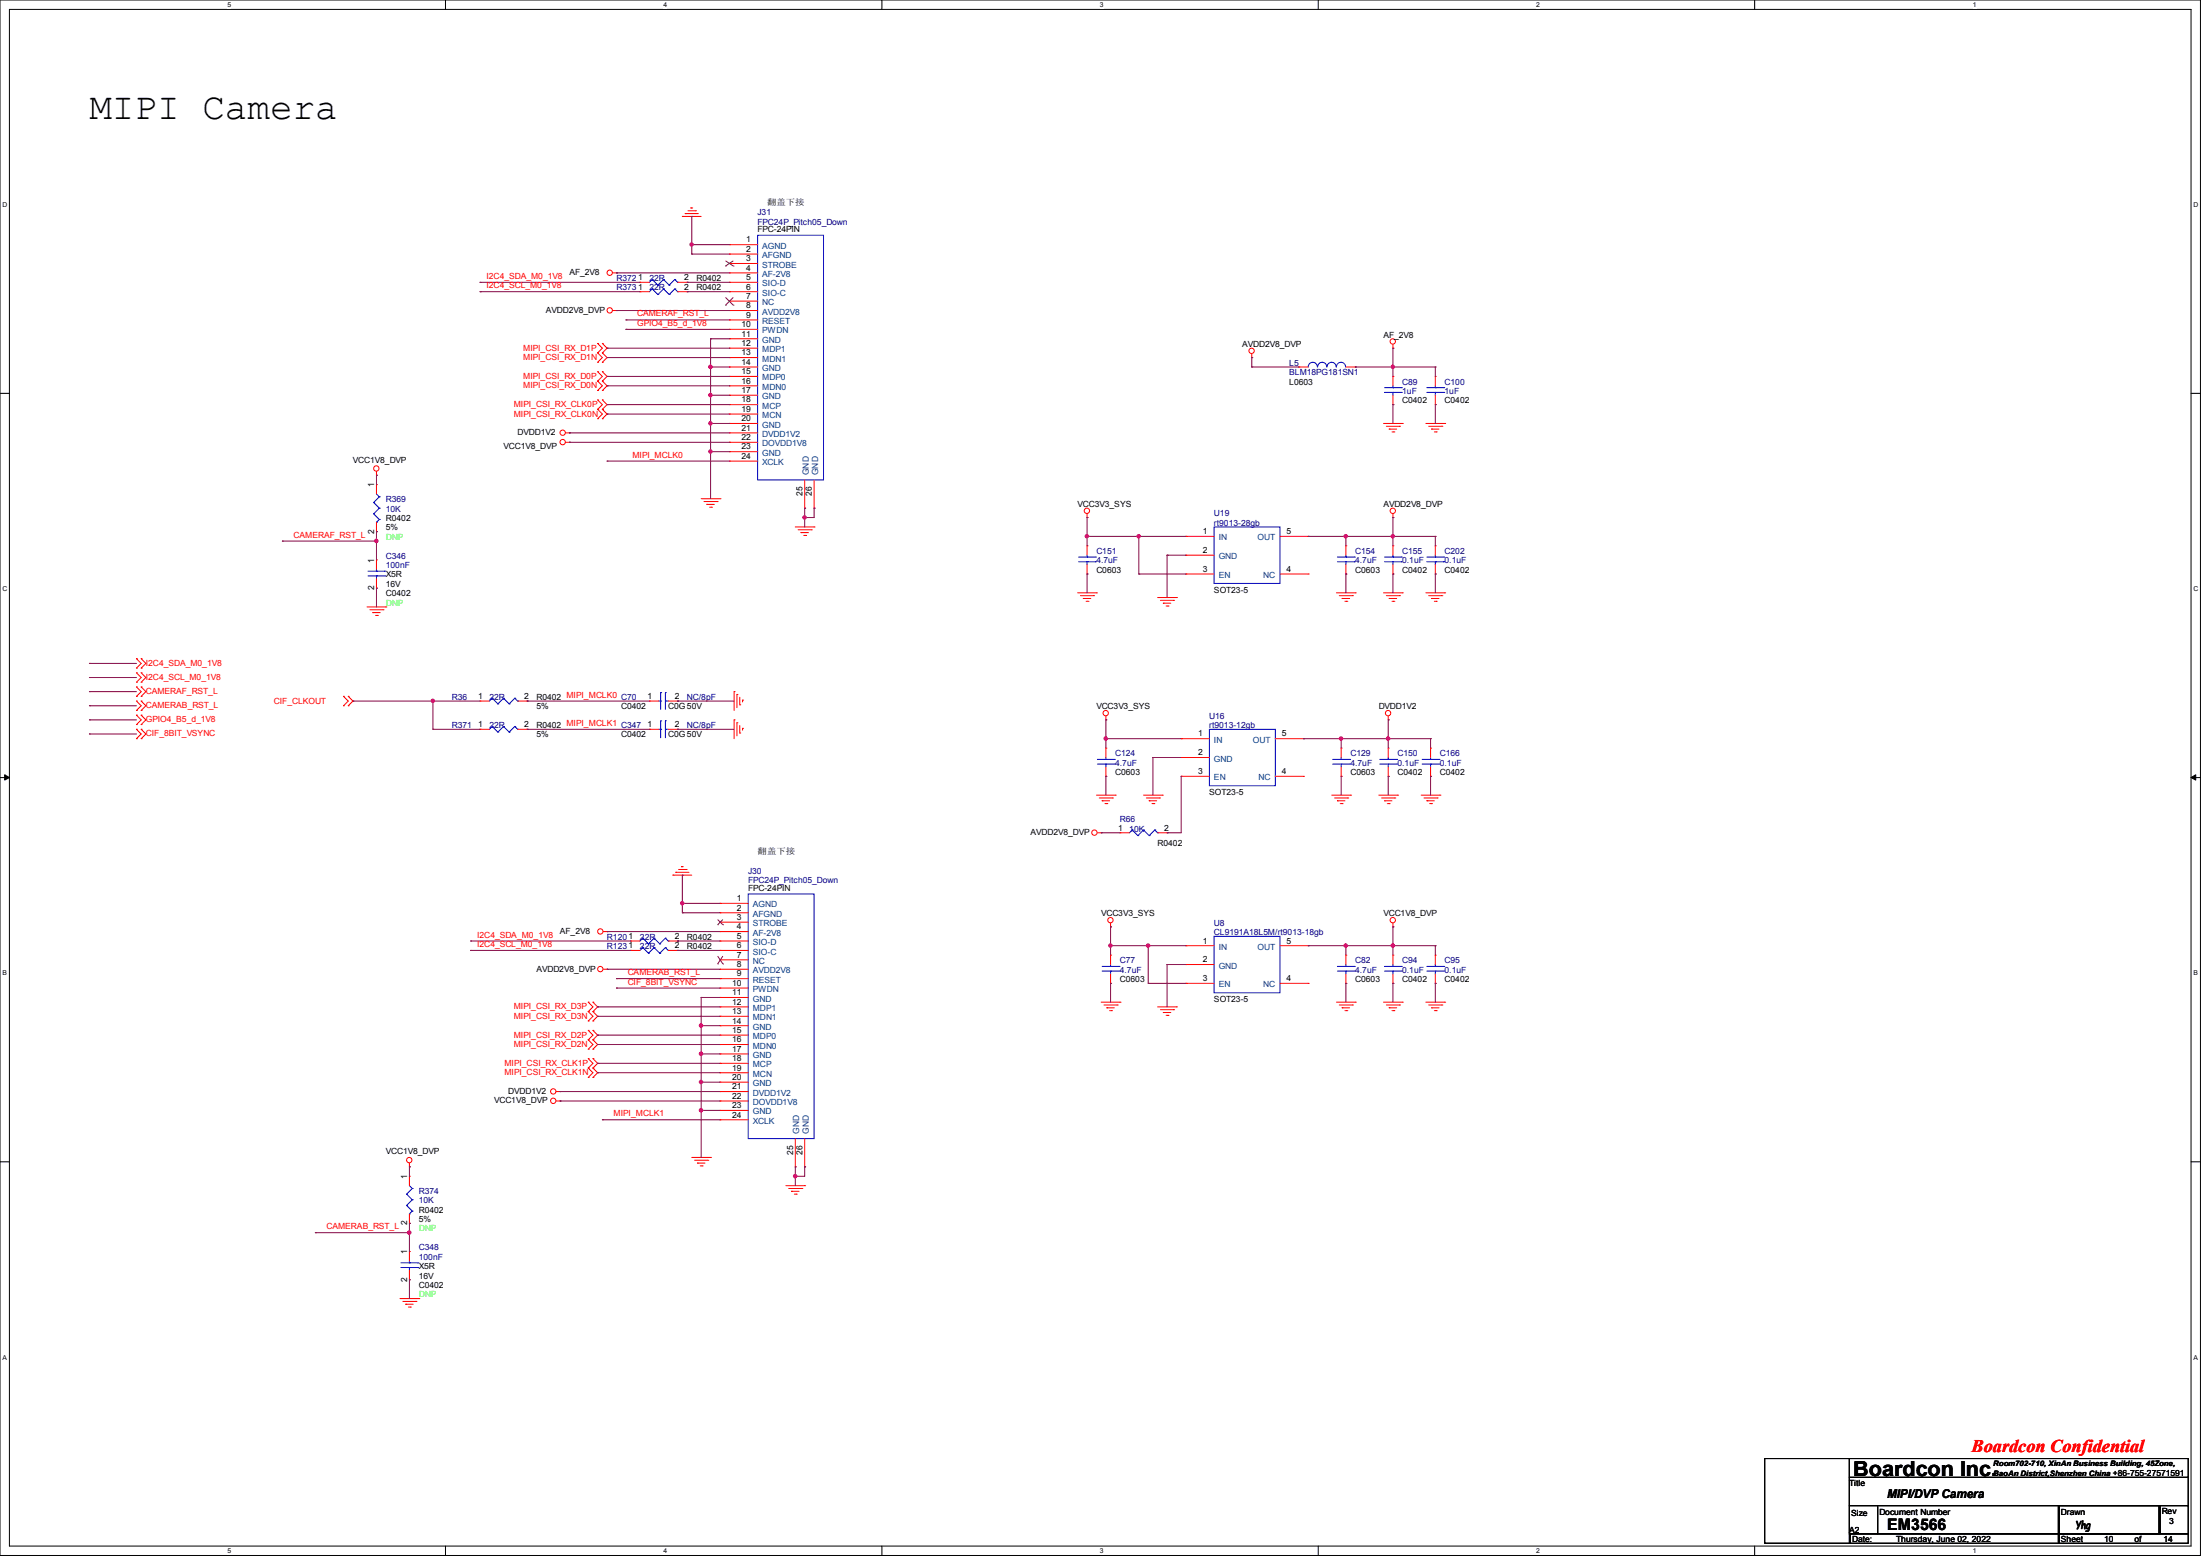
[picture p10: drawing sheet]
<svg xmlns="http://www.w3.org/2000/svg" width="297mm" height="210mm" viewBox="0 0 297 210" stroke-linecap="round" stroke-linejoin="round" font-family="sans-serif">
<path d="M0 0h296.9v209.9h-296.9zM1.3 1.3h294.4v207.4h-294.4z" fill="none" stroke="#000" stroke-width=".13"/>
<g fill="#fff">
<path d="M30.7 .1h.5v1h-.5z"/>
<path d="M30.7 208.8h.5v1h-.5z"/>
</g>
<path d="M60.1 0v1.3M60.1 208.7v1.2" fill="none" stroke="#000" stroke-width=".13"/>
<g fill="#fff">
<path d="M89.5 .1h.5v1h-.5z"/>
<path d="M89.5 208.8h.5v1h-.5z"/>
</g>
<path d="M119 0v1.3M119 208.7v1.2" fill="none" stroke="#000" stroke-width=".13"/>
<g fill="#fff">
<path d="M148.4 .1h.5v1h-.5z"/>
<path d="M148.4 208.8h.5v1h-.5z"/>
</g>
<path d="M177.9 0v1.3M177.9 208.7v1.2" fill="none" stroke="#000" stroke-width=".13"/>
<g fill="#fff">
<path d="M207.3 .1h.5v1h-.5z"/>
<path d="M207.3 208.8h.5v1h-.5z"/>
</g>
<path d="M236.8 0v1.3M236.8 208.7v1.2" fill="none" stroke="#000" stroke-width=".13"/>
<g fill="#fff">
<path d="M266.2 .1h.5v1h-.5z"/>
<path d="M266.2 208.8h.5v1h-.5z"/>
<path d="M.3 27.2h.7v1h-.7z"/>
<path d="M296 27.2h.6v1h-.6z"/>
<path d="M.3 79h.7v1h-.7z"/>
<path d="M296 79h.6v1h-.6z"/>
</g>
<path d="M0 53.1h1.3M295.7 53.1h1.2" fill="none" stroke="#000" stroke-width=".13"/>
<g fill="#fff">
<path d="M.3 130.9h.6v1h-.6z"/>
<path d="M296 130.9h.6v1h-.6z"/>
</g>
<path d="M0 104.9h1.3M295.7 104.9h1.2" fill="none" stroke="#000" stroke-width=".13"/>
<path d="M.6 104.6l.7 .3-.7 .4zM295.7 104.9l.6-.3v.7z" fill="#000" stroke="#000" stroke-width=".13"/>
<g fill="#fff">
<path d="M.3 182.7h.6v1h-.6z"/>
<path d="M296 182.7h.5v1h-.5z"/>
</g>
<g fill="none" stroke="#000" stroke-width=".13">
<path d="M0 156.8h1.3M295.7 156.8h1.2M238.1 196.8h11.5v11.5h-11.5zM249.6 196.8h45.7v2.6h-45.7zM249.6 199.4h45.7v3.8h-45.7zM249.6 203.2h3.8v3.8h-3.8zM249.7 207h28.2v1.3h-28.2zM253.4 203.2h38.1v3.8h-38.1zM277.7 207h17.6v1.3h-17.6zM277.7 203.2h.1M277.7 203.2v3.8M277.9 203.2h13.4v3.8h-13.4z"/>
<path d="M291.5 203.2h3.8v3.8h-3.8z"/>
</g>
<g fill="none" stroke="#f00" stroke-width=".13">
<path d="M82.7 36.8h.5M83.2 36.8h.1M86.4 39.4h.1M86.4 38.1h.1M86.4 39.4h1.2M86.4 38.1h1.2M91.4 39.4h1.3M91.4 38.1h1.3M92.1 29.2h.1M92.1 29.2h2.5M92.5 28.8h.1M92.5 28.8h1.7"/>
<path d="M92.7 39.4h.1M92.7 38.1h.1M92.8 28.4h1.1M93.2 28.1h.1M93.2 28.1h.3M93.9 28.4h.1M98.4 33h.1M98.4 34.3h.1M98.4 35.6h.1M98.4 36.8h.1M98.4 38.1h.1M98.4 39.4h.1"/>
<path d="M98.4 36.8h3.8M98.4 39.4h3.8M98.4 33h3.8M98.4 34.3h3.8M98.4 35.6h3.8M98.4 38.1h3.8M76.3 58.4h.5M76.3 59.7h.5M76.8 58.4h.1M76.8 59.7h.1M80.6 46.4h.1M80.6 47.6h.1"/>
<path d="M80.6 48.9h.1M80.6 50.2h.1M80.6 51.4h.1M80.6 52.7h.1M80.6 54h.1M80.6 55.2h.1M80.6 56.5h.1M80.6 46.4l.7 .6-.7 .6M80.6 47.6l.7 .7-.7 .6M80.6 50.2l.7 .6-.7 .6M80.6 51.4l.7 .7-.7 .6M80.6 54l.7 .6-.7 .6"/>
<path d="M80.6 55.2l.7 .7-.7 .6M81.3 47.6h.1M81.3 46.4h.1M81.3 48.9h.1M81.3 51.4h.1M81.3 50.2h.1M81.3 52.7h.1M81.3 55.2h.1M81.3 54h.1M81.3 56.5h.1M81.3 46.4l.6 .6-.6 .6M81.3 47.6l.6 .7-.6 .6"/>
<path d="M81.3 50.2l.6 .6-.6 .6M81.3 51.4l.6 .7-.6 .6M81.3 54l.6 .6-.6 .6M81.3 55.2l.6 .7-.6 .6M82.7 41.9h.5M83.2 41.9h.1M98.4 40.6h.1M98.4 41.9h.1M98.4 43.2h.1M98.4 44.4h.1M98.4 45.7h.1M98.4 47h.1"/>
<path d="M98.4 48.3h.1M98.4 49.5h.1M98.4 50.8h.1M98.4 52.1h.1M98.4 53.3h.1M98.4 54.6h.1M98.4 55.9h.1M98.4 57.1h.1M98.4 58.4h.1M98.4 59.7h.1M98.4 57.1h3.8M98.4 41.9h3.8"/>
<path d="M98.4 58.4h3.8M98.4 59.7h3.8M98.4 49.5h3.8M98.4 40.6h3.8M98.4 43.2h3.8M98.4 44.4h3.8M98.4 45.7h3.8M98.4 47h3.8M98.4 48.3h3.8M98.4 50.8h3.8M98.4 52.1h3.8M98.4 53.3h3.8"/>
<path d="M98.4 54.6h3.8M98.4 55.9h3.8M168.9 48.3h.1M168.9 47.8v.5M175.3 49.5h.1M175.3 49.5h1.2M181.6 49.5h1.3M182.9 49.5h.1M186.7 57.1h2.5M187.1 57.5h1.7M187.5 57.9h.1M187.5 57.9h1"/>
<path d="M187.8 58.3h.3M188 47h.1M188 50.8h.1M188 54.6h.1M188 46.5v.5M188 50.8v1.3M188 53.3v1.3M188.1 58.3h.1M188.8 57.5h.1M189.2 57.1h.1M192.4 57.1h2.5M192.8 57.5h1.8"/>
<path d="M193.2 57.9h.1M193.2 57.9h1M193.5 58.3h.3M193.7 50.8h.1M193.7 54.6h.1M193.7 50.8v1.3M193.7 53.3v1.3M193.8 58.3h.1M194.6 57.5h.1M194.9 57.1h.1M50.8 64.1h.1M50.8 65.4h.1"/>
<path d="M50.8 71.8h.1M50.8 75.6h.1M50.8 79.4h.1M50.8 63.6v.5M50.8 65.4v1.3M50.8 70.5v1.3M50.8 75.6v1.2M50.8 78.1v1.3M94.6 67.3h2.6M95 67.7h1.8M95.4 68.1h.1M95.4 68.1h1"/>
<path d="M95.8 68.5h.2M96 68.5h.1M96.8 67.7h.1M97.2 67.3h.1M98.4 61h.1M98.4 62.2h.1M98.4 61h3.8M98.4 62.2h3.8M107.3 71.1h2.6M107.7 71.5h1.8M108.1 71.9h.1M108.1 71.9h1"/>
<path d="M108.5 72.3h.2M108.6 68.6h.1M108.6 64.8v3.8M108.7 72.3h.1M109.5 71.5h.1M109.9 71.1h.1M109.9 68.6h.1M109.9 64.8v3.8M146.7 69.8h.1M146.7 73.7h.1M146.7 77.5h.1M146.7 69.3v.5"/>
<path d="M146.7 73.7v1.2M146.7 76.2v1.3M160 72.4h.1M160 74.9h.1M160 77.5h.1M160 72.4h3.8M160 74.9h3.8M160 77.5h3.8M172.7 72.4h3.8M172.7 77.5h3.8M176.5 77.5h.1M176.5 72.4h.1"/>
<path d="M181.6 73.7h.1M181.6 77.5h.1M181.6 73.7v1.2M181.6 76.2v1.3M188 69.8h.1M188 73.7h.1M188 77.5h.1M188 69.3v.5M188 73.7v1.2M188 76.2v1.3M193.7 73.7h.1M193.7 77.5h.1"/>
<path d="M193.7 73.7v1.2M193.7 76.2v1.3M18.4 95.9h.1M18.4 94.6h.1M18.4 90.2h.1M18.4 88.9h.1M18.4 97.8h.1M18.4 96.5h.1M18.4 94h.1M18.4 92.7h.1M18.4 92.1h.1M18.4 90.8h.1"/>
<path d="M18.4 99.7h.1M18.4 98.4h.1M18.4 94.6l.6 .6-.6 .7M18.4 88.9l.6 .6-.6 .7M18.4 96.5l.6 .7-.6 .6M18.4 92.7l.6 .6-.6 .7M18.4 90.8l.6 .6-.6 .7M18.4 98.4l.6 .7-.6 .6M19 95.9h.1M19 94.6h.1M19 90.2h.1M19 88.9h.1"/>
<path d="M19 97.8h.1M19 96.5h.1M19 94h.1M19 92.7h.1M19 92.1h.1M19 90.8h.1M19 99.7h.1M19 98.4h.1M19 94.6l.7 .6-.7 .7M19 88.9l.7 .6-.7 .7M19 96.5l.7 .7-.7 .6M19 92.7l.7 .6-.7 .7"/>
<path d="M19 90.8l.7 .6-.7 .7M19 98.4l.7 .7-.7 .6M46.4 94h.1M46.4 95.2h.1M46.4 94l.6 .6-.6 .6M47 95.2h.1M47 94h.1M47 94l.6 .6-.6 .6M49.5 81.9h2.6M49.9 82.3h1.8M50.3 82.7h.1M50.3 82.7h1"/>
<path d="M50.7 83.1h.2M50.9 83.1h.1M51.7 82.3h.1M52.1 81.9h.1M64.8 98.4h.1M64.8 94.6h.1M64.8 98.4h1.2M64.8 94.6h1.2M69.8 98.4h1.3M69.8 94.6h1.3M71.1 98.4h.1M71.1 94.6h.1"/>
<path d="M87.6 98.4h.1M87.6 94.6h.1M87.6 98.4h1.3M87.6 94.6h1.3M90.2 98.4h1.2M90.2 94.6h1.2M91.4 98.4h.1M91.4 94.6h.1M99.1 93.3h.1M99.1 97.2h.1M99.1 93.3v2.6M99.1 97.2v2.5"/>
<path d="M99.4 93.7h.1M99.4 97.5h.1M99.4 93.7v1.8M99.4 97.5v1.8M99.8 95.1h.1M99.8 98.9h.1M99.8 94.1v1M99.8 97.9v1M100.2 94.5h.1M100.2 98.3h.1M100.2 94.5v.2M100.2 98.3v.3"/>
<path d="M145.4 80h2.6M145.8 80.4h1.8M146.2 80.8h.1M146.2 80.8h1M146.6 81.2h.2M146.8 81.2h.1M147.6 80.4h.1M148 80h.1M149.2 97.2h.1M149.2 96.6v.6M156.2 80.6h2.5M156.6 81h1.8"/>
<path d="M157 81.4h.1M157 81.4h1M157.4 81.8h.2M157.6 81.8h.1M158.4 81h.1M158.7 80.6h.1M159.4 99.7h.1M159.4 99.7h3.8M172.1 99.7h3.8M175.9 99.7h.1M180.3 80h2.6M180.7 80.4h1.8"/>
<path d="M181.1 80.8h.1M181.1 80.8h1M181.5 81.2h.2M181.7 81.2h.1M182.5 80.4h.1M182.9 80h.1M186.7 80h2.5M187.1 80.4h1.7M187.3 97.2h.1M187.3 96.6v.6M187.5 80.8h.1M187.5 80.8h1"/>
<path d="M187.8 81.2h.3M188.1 81.2h.1M188.8 80.4h.1M189.2 80h.1M192.4 80h2.5M192.8 80.4h1.8M193.2 80.8h.1M193.2 80.8h1M193.5 81.2h.3M193.8 81.2h.1M194.6 80.4h.1M194.9 80h.1"/>
<path d="M90.8 118.1h.1M90.8 118.1h2.5M91.2 117.7h.1M91.2 117.7h1.8M91.6 117.3h1M91.9 117h.1M91.9 117h.3M92.6 117.3h.1M148 107.3h2.5M148.1 112.4h.5M148.3 107.7h1.8M148.6 112.4h.1"/>
<path d="M148.7 108.1h.1M148.7 108.1h1M149.1 108.5h.3M149.2 101h.1M149.2 104.8h.1M149.2 101v1.2M149.2 103.5v1.3M149.4 108.5h.1M150.1 107.7h.1M150.5 107.3h.1M151.1 112.4h.1M151.1 112.4h1.3"/>
<path d="M154.3 107.3h2.5M154.7 107.7h1.8M155.1 108.1h.1M155.1 108.1h1M155.4 108.5h.3M155.7 108.5h.1M156.2 112.4h1.3M156.5 107.7h.1M156.8 107.3h.1M157.5 112.4h.1M159.4 102.2h.1M159.4 104.8h.1"/>
<path d="M159.4 102.2h3.8M159.4 104.8h3.8M172.1 104.8h3.8M175.9 104.8h.1M179.7 107.3h2.5M180.1 107.7h1.8M180.5 108.1h.1M180.5 108.1h1M180.8 108.5h.3M181 101h.1M181 104.8h.1M181 101v1.2"/>
<path d="M181 103.5v1.3M181.1 108.5h.1M181.9 107.7h.1M182.2 107.3h.1M186.1 107.3h2.5M186.4 107.7h1.8M186.8 108.1h.1M186.8 108.1h1M187.2 108.5h.3M187.3 101h.1M187.3 104.8h.1M187.3 101v1.2"/>
<path d="M187.3 103.5v1.3M187.5 108.5h.1M188.2 107.7h.1M188.6 107.3h.1M191.8 107.3h2.5M192.2 107.7h1.7M192.5 108.1h.1M192.5 108.1h1M192.9 108.5h.3M193 101h.1M193 104.8h.1M193 101v1.2"/>
<path d="M193 103.5v1.3M193.2 108.5h.1M193.9 107.7h.1M194.3 107.3h.1M79.4 135.3h.1M79.4 136.5h.1M79.4 137.8h.1M79.4 139.1h.1M79.4 135.3l.6 .6-.6 .6M79.4 136.5l.6 .7-.6 .6M79.4 139.1l.6 .6-.6 .6M80 136.5h.1"/>
<path d="M80 135.3h.1M80 137.8h.1M80 139.1h.1M80 135.3l.6 .6-.6 .6M80 136.5l.6 .7-.6 .6M80 139.1l.6 .6-.6 .6M81.4 125.7h.5M81.4 130.8h.5M81.9 125.7h.1M81.9 130.8h.1M85.1 127h.1M85.1 128.3h.1"/>
<path d="M85.1 127h1.3M85.1 128.3h1.3M90.2 127h1.2M90.2 128.3h1.2M91.4 127h.1M91.4 128.3h.1M97.2 121.9h.1M97.2 123.2h.1M97.2 124.5h.1M97.2 125.7h.1M97.2 127h.1M97.2 128.3h.1"/>
<path d="M97.2 129.5h.1M97.2 130.8h.1M97.2 132.1h.1M97.2 133.3h.1M97.2 134.6h.1M97.2 135.9h.1M97.2 137.2h.1M97.2 138.4h.1M97.2 139.7h.1M97.2 135.9h3.8M97.2 125.7h3.8M97.2 130.8h3.8"/>
<path d="M97.2 127h3.8M97.2 128.3h3.8M97.2 121.9h3.8M97.2 123.2h3.8M97.2 124.5h3.8M97.2 129.5h3.8M97.2 132.1h3.8M97.2 133.3h3.8M97.2 134.6h3.8M97.2 137.2h3.8M97.2 138.4h3.8M97.2 139.7h3.8"/>
<path d="M148.6 135.3h2.5M149 135.6h1.7M149.4 136h.1M149.4 136h1M149.7 136.4h.3M149.9 125.1h.1M149.9 128.9h.1M149.9 132.7h.1M149.9 124.6v.5M149.9 128.9v1.3M149.9 131.4v1.3M150 136.4h.1"/>
<path d="M150.7 135.6h.1M151.1 135.3h.1M156.2 135.9h2.5M156.6 136.3h1.8M157 136.7h.1M157 136.7h1M157.4 137h.2M157.6 137h.1M158.4 136.3h.1M158.7 135.9h.1M160 127.6h.1M160 130.2h.1"/>
<path d="M160 132.7h.1M160 127.6h3.8M160 130.2h3.8M160 132.7h3.8M172.7 127.6h3.8M172.7 132.7h3.8M176.5 132.7h.1M176.5 127.6h.1M180.3 135.3h2.6M180.7 135.6h1.8M181.1 136h.1M181.1 136h1"/>
<path d="M181.5 136.4h.2M181.6 128.9h.1M181.6 132.7h.1M181.6 128.9v1.3M181.6 131.4v1.3M181.7 136.4h.1M182.5 135.6h.1M182.9 135.3h.1M186.7 135.3h2.5M187.1 135.6h1.7M187.5 136h.1M187.5 136h1"/>
<path d="M187.8 136.4h.3M188 125.1h.1M188 128.9h.1M188 132.7h.1M188 124.6v.5M188 128.9v1.3M188 131.4v1.3M188.1 136.4h.1M188.8 135.6h.1M189.2 135.3h.1M192.4 135.3h2.5M192.8 135.6h1.8"/>
<path d="M193.2 136h.1M193.2 136h1M193.5 136.4h.3M193.7 128.9h.1M193.7 132.7h.1M193.7 128.9v1.3M193.7 131.4v1.3M193.8 136.4h.1M194.6 135.6h.1M194.9 135.3h.1M55.2 157.5h.1M55.2 158.7h.1"/>
<path d="M55.2 157v.5M55.2 158.7v1.3M75.1 147.3h.5M75.1 148.6h.5M75.6 147.3h.1M75.6 148.6h.1M79.4 140.3h.1M79.4 141.6h.1M79.4 142.9h.1M79.4 144.1h.1M79.4 145.4h.1M79.4 140.3l.6 .7-.6 .6"/>
<path d="M79.4 142.9l.6 .6-.6 .6M79.4 144.1l.6 .7-.6 .6M80 140.3h.1M80 141.6h.1M80 144.1h.1M80 142.9h.1M80 145.4h.1M80 140.3l.6 .7-.6 .6M80 142.9l.6 .6-.6 .6M80 144.1l.6 .7-.6 .6M93.3 156.2h2.6M93.7 156.6h1.8"/>
<path d="M94.1 157h.1M94.1 157h1M94.5 157.4h.2M94.7 157.4h.1M95.5 156.6h.1M95.9 156.2h.1M97.2 141h.1M97.2 142.2h.1M97.2 143.5h.1M97.2 144.8h.1M97.2 146h.1M97.2 147.3h.1"/>
<path d="M97.2 148.6h.1M97.2 149.9h.1M97.2 151.1h.1M97.2 147.3h3.8M97.2 148.6h3.8M97.2 141h3.8M97.2 142.2h3.8M97.2 143.5h3.8M97.2 144.8h3.8M97.2 146h3.8M97.2 149.9h3.8M97.2 151.1h3.8"/>
<path d="M107.3 157.5h.1M107.3 153.7v3.8M108.6 157.5h.1M108.6 153.7v3.8M54 175.3h2.5M54.4 175.6h1.7M54.7 176h.1M54.7 176h1.1M55.1 176.4h.3M55.2 165.1h.1M55.2 168.9h.1M55.2 172.7h.1"/>
<path d="M55.2 163.8v1.3M55.2 168.9v1.3M55.2 171.4v1.3M55.4 176.4h.1M56.1 175.6h.1M56.5 175.3h.1M106 160h2.6M106.4 160.4h1.8M106.8 160.8h.1M106.8 160.8h1M107.2 161.2h.2M107.4 161.2h.1"/>
<path d="M108.2 160.4h.1M108.6 160h.1"/>
<circle cx="82.3" cy="36.8" r=".36"/>
<circle cx="75.9" cy="59.7" r=".36"/>
<circle cx="75.9" cy="58.4" r=".36"/>
<circle cx="82.3" cy="41.9" r=".36"/>
<circle cx="168.9" cy="47.3" r=".36"/>
<circle cx="187.9" cy="46.1" r=".36"/>
<circle cx="50.8" cy="63.2" r=".36"/>
<circle cx="146.7" cy="68.9" r=".36"/>
<circle cx="187.9" cy="68.9" r=".36"/>
<circle cx="149.2" cy="96.2" r=".36"/>
<circle cx="187.3" cy="96.2" r=".36"/>
<circle cx="147.7" cy="112.4" r=".36"/>
<circle cx="81" cy="125.7" r=".36"/>
<circle cx="81" cy="130.8" r=".36"/>
<circle cx="149.8" cy="124.2" r=".36"/>
<circle cx="187.9" cy="124.2" r=".36"/>
<circle cx="55.2" cy="156.6" r=".36"/>
<circle cx="74.7" cy="148.6" r=".36"/>
<circle cx="74.7" cy="147.3" r=".36"/>
</g>
<g fill="none" stroke="#00f" stroke-width=".13">
<path d="M88 39h.1M88 37.7h.1M88 39l-.4 .4M88 39l.8 .8M88 37.7l-.4 .4M88 37.7l.8 .8M88.8 39.8h.1M88.8 38.5h.1M89.5 39h.1M89.5 37.7h.1M89.5 39l-.7 .8M89.5 39l.8 .8"/>
<path d="M89.5 37.7l-.7 .8M89.5 37.7l.8 .8M90.3 39.8h.1M90.3 38.5h.1M91.1 39h.1M91.1 37.7h.1M91.1 39l-.8 .8M91.1 39l.3 .4M91.1 37.7l-.8 .8M91.1 37.7l.3 .4M91.4 39.4h.1M91.4 38.1h.1"/>
<path d="M102.2 31.7h8.9v33.1h-8.9zM177.8 49.5a.61 .61 0 0 0-.7-.6 .61 .61 0 0 0-.6 .6M179 49.5a.61 .61 0 0 0-.6-.6 .61 .61 0 0 0-.6 .6M180.3 49.5a.61 .61 0 0 0-.6-.6 .61 .61 0 0 0-.6 .6M181.6 49.5a.61 .61 0 0 0-.6-.6 .61 .61 0 0 0-.7 .6M186.8 53h2.3M186.8 52.3h2.3M188 52.3h.1M188 53h.1M188 52.1v.2M188 53v.3M189.1 53h.1"/>
<path d="M189.1 52.3h.1M192.5 53h2.3M192.5 52.3h2.3M193.7 52.3h.1M193.7 53h.1M193.7 52.1v.2M193.7 53v.3M194.8 53h.1M194.8 52.3h.1M49.7 77.7h2.2M49.7 77.1h2.2M50.4 67.8h.1"/>
<path d="M50.4 69.3h.1M50.4 67.8l.8 .8M50.4 69.3l.8 .8M50.8 70.5h.1M50.8 77.1h.1M50.8 77.7h.1M50.8 66.7l.4 .4M50.8 76.8v.3M50.8 77.7v.4M51.2 67.1h.1M51.2 68.6h.1M51.2 70.1h.1"/>
<path d="M51.2 67.1l-.8 .7M51.2 68.6l-.8 .7M51.2 70.1l-.4 .4M51.9 77.7h.1M51.9 77.1h.1M145.5 75.8h2.3M145.5 75.2h2.3M146.7 75.2h.1M146.7 75.8h.1M146.7 74.9v.3M146.7 75.8v.4M147.8 75.8h.1"/>
<path d="M147.8 75.2h.1M163.8 71.1h8.9v7.6h-8.9zM180.5 75.8h2.3M180.5 75.2h2.3M181.6 75.2h.1M181.6 75.8h.1M181.6 74.9v.3M181.6 75.8v.4M182.8 75.8h.1M182.8 75.2h.1M186.8 75.8h2.3M186.8 75.2h2.3"/>
<path d="M188 75.2h.1M188 75.8h.1M188 74.9v.3M188 75.8v.4M189.1 75.8h.1M189.1 75.2h.1M192.5 75.8h2.3M192.5 75.2h2.3M193.7 75.2h.1M193.7 75.8h.1M193.7 74.9v.3M193.7 75.8v.4"/>
<path d="M194.8 75.8h.1M194.8 75.2h.1M66.4 98h.1M66.4 94.2h.1M66.4 98l-.4 .4M66.4 98l.8 .8M66.4 94.2l-.4 .4M66.4 94.2l.8 .8M67.2 98.8h.1M67.2 95h.1M67.9 98h.1M67.9 94.2h.1"/>
<path d="M67.9 98l-.7 .8M67.9 98l.8 .8M67.9 94.2l-.7 .8M67.9 94.2l.8 .8M68.7 98.8h.1M68.7 95h.1M69.5 98h.1M69.5 94.2h.1M69.5 98l-.8 .8M69.5 98l.3 .4M69.5 94.2l-.8 .8M69.5 94.2l.3 .4"/>
<path d="M69.8 98.4h.1M69.8 94.6h.1M88.9 98.4h.3M88.9 94.6h.3M89.2 98.4h.1M89.2 97.3h.1M89.2 94.6h.1M89.2 93.5h.1M89.2 93.5v2.3M89.2 97.3v2.3M89.8 97.3h.1M89.8 98.4h.1"/>
<path d="M89.8 93.5h.1M89.8 94.6h.1M89.8 98.4h.4M89.8 93.5v2.3M89.8 97.3v2.3M89.8 94.6h.4M163.2 98.4h8.9v7.6h-8.9zM148.1 103.1h2.3M148.1 102.5h2.3M149.2 102.5h.1M149.2 103.1h.1M149.2 102.2v.3"/>
<path d="M149.2 103.1v.4M150.4 103.1h.1M150.4 102.5h.1M152.8 112h.1M152.8 112l-.4 .4M152.8 112l.7 .8M153.5 112.8h.1M154.3 112h.1M154.3 112l-.8 .8M154.3 112l.8 .8M155.1 112.8h.1M155.8 112h.1"/>
<path d="M155.8 112l-.7 .8M155.8 112l.4 .4M156.2 112.4h.1M179.8 103.1h2.3M179.8 102.5h2.3M181 102.5h.1M181 103.1h.1M181 102.2v.3M181 103.1v.4M182.1 103.1h.1M182.1 102.5h.1M186.2 103.1h2.3"/>
<path d="M186.2 102.5h2.3M187.3 102.5h.1M187.3 103.1h.1M187.3 102.2v.3M187.3 103.1v.4M188.5 103.1h.1M188.5 102.5h.1M191.9 103.1h2.3M191.9 102.5h2.3M193 102.5h.1M193 103.1h.1M193 102.2v.3"/>
<path d="M193 103.1v.4M194.2 103.1h.1M194.2 102.5h.1M86.7 126.6h.1M86.7 127.9h.1M86.7 126.6l-.3 .4M86.7 126.6l.8 .8M86.7 127.9l-.3 .4M86.7 127.9l.8 .8M87.5 127.4h.1M87.5 128.7h.1M88.3 126.6h.1"/>
<path d="M88.3 127.9h.1M88.3 126.6l-.8 .8M88.3 126.6l.7 .8M88.3 127.9l-.8 .8M88.3 127.9l.7 .8M89 127.4h.1M89 128.7h.1M89.8 126.6h.1M89.8 127.9h.1M89.8 126.6l-.8 .8M89.8 126.6l.4 .4M89.8 127.9l-.8 .8"/>
<path d="M89.8 127.9l.4 .4M90.2 127h.1M90.2 128.3h.1M101 120.6h8.9v33.1h-8.9zM148.7 131.1h2.3M148.7 130.4h2.3M149.9 130.4h.1M149.9 131.1h.1M149.9 130.2v.2M149.9 131.1v.3M151 131.1h.1M151 130.4h.1"/>
<path d="M163.8 126.4h8.9v7.6h-8.9zM180.5 131.1h2.3M180.5 130.4h2.3M181.6 130.4h.1M181.6 131.1h.1M181.6 130.2v.2M181.6 131.1v.3M182.8 131.1h.1M182.8 130.4h.1M186.8 131.1h2.3M186.8 130.4h2.3M188 130.4h.1"/>
<path d="M188 131.1h.1M188 130.2v.2M188 131.1v.3M189.1 131.1h.1M189.1 130.4h.1M192.5 131.1h2.3M192.5 130.4h2.3M193.7 130.4h.1M193.7 131.1h.1M193.7 130.2v.2M193.7 131.1v.3M194.8 131.1h.1"/>
<path d="M194.8 130.4h.1M54.1 171.1h2.3M54.1 170.4h2.3M54.9 161.2h.1M54.9 162.7h.1M54.9 161.2l.7 .7M54.9 162.7l.7 .7M55.2 163.8h.1M55.2 170.4h.1M55.2 171.1h.1M55.2 160l.4 .4M55.2 170.2v.2"/>
<path d="M55.2 171.1v.3M55.6 160.4h.1M55.6 161.9h.1M55.6 163.4h.1M55.6 160.4l-.7 .8M55.6 161.9l-.7 .8M55.6 163.4l-.4 .4M56.4 171.1h.1M56.4 170.4h.1"/>
</g>
<g fill="none" stroke="#804000" stroke-width=".13">
<path d="M97.9 35.9h.1M97.9 35.2l1.1 .7M99 35.9h.1M99 35.2l-1.1 .7M97.9 41.2h.1M97.9 40.1l1.1 1.1M99 41.2h.1M99 40.1l-1.1 1.1M96.8 124.8h.1M96.8 130.1h.1M96.8 124.1l.7 .7M96.8 129l.7 1.1"/>
<path d="M97.5 124.8h.1M97.5 130.1h.1M97.5 124.1l-.7 .7M97.5 129l-.7 1.1"/>
</g>
<g fill="none" stroke="#800040" stroke-width=".13">
<path d="M64.8 38.1h.1M64.8 39.4h.1M64.8 38.1h21.6M64.8 39.4h21.6M83.2 36.8h.1M83.2 36.8h15.2M92.7 38.1h.1M92.7 39.4h.1M92.7 38.1h5.7M92.7 39.4h5.7M93.3 29.2h.1M93.3 33h.1"/>
<path d="M93.3 34.3h.1M93.3 29.2v5.1M93.3 33h5.1M93.3 34.3h5.1M76.8 58.4h.1M76.8 59.7h.1M76.8 58.4h21.6M76.8 59.7h21.6M81.9 47h.1M81.9 48.3h.1M81.9 50.8h.1M81.9 52.1h.1"/>
<path d="M81.9 54.6h.1M81.9 55.9h.1M81.9 47h16.5M81.9 48.3h16.5M81.9 50.8h16.5M81.9 52.1h16.5M81.9 54.6h16.5M81.9 55.9h16.5M83.2 41.9h.1M83.2 41.9h15.2M84.5 43.2h.1M84.5 44.4h.1"/>
<path d="M84.5 43.2h13.9M84.5 44.4h13.9M95.9 45.7h.1M95.9 49.5h.1M95.9 53.3h.1M95.9 57.1h.1M95.9 49.5h2.5M95.9 45.7h2.5M95.9 45.7v21.6M95.9 53.3h2.5M95.9 57.1h2.5M168.9 49.5h.1"/>
<path d="M168.9 48.3h.1M168.9 49.5h6.4M168.9 48.3v1.2M182.9 49.5h.1M182.9 49.5h10.8M188 49.5h.1M188 54.6h.1M188 47h.1M188 47v3.8M188 54.6v2.5M193.7 49.5h.1M193.7 54.6h.1"/>
<path d="M193.7 49.5v1.3M193.7 54.6v2.5M38.1 73h.1M38.1 73h12.7M50.8 64.1h.1M50.8 71.8h.1M50.8 73h.1M50.8 79.4h.1M50.8 64.1v1.3M50.8 71.8v3.8M50.8 79.4v2.5M81.9 62.2h.1"/>
<path d="M81.9 62.2h16.5M95.9 61h.1M95.9 61h2.5M108.6 68.6h.1M108.6 69.8h.1M108.6 68.6v2.5M109.9 68.6h.1M109.9 68.6v1.2h-1.3M146.7 69.8h.1M146.7 72.4h.1M146.7 77.5h.1M146.7 69.8v3.9"/>
<path d="M146.7 77.5v2.5M146.7 72.4h13.3M153.7 77.5h.1M153.7 72.4h.1M153.7 77.5h6.3M153.7 72.4v5.1M157.5 74.9h.1M157.5 74.9v5.7M157.5 74.9h2.5M176.5 72.4h.1M176.5 72.4h17.2M181.6 72.4h.1"/>
<path d="M181.6 77.5h.1M181.6 72.4v1.3M181.6 77.5v2.5M188 72.4h.1M188 77.5h.1M188 69.8h.1M188 69.8v3.9M188 77.5v2.5M193.7 72.4h.1M193.7 77.5h.1M193.7 72.4v1.3M193.7 77.5v2.5"/>
<path d="M12.1 95.2h.1M12.1 89.5h.1M12.1 97.2h.1M12.1 93.3h.1M12.1 91.4h.1M12.1 99.1h.1M12.1 95.2h6.3M12.1 89.5h6.3M12.1 97.2h6.3M12.1 93.3h6.3M12.1 91.4h6.3M12.1 99.1h6.3"/>
<path d="M47.6 94.6h.1M47.6 94.6h17.2M58.4 98.4h.1M58.4 94.6h.1M58.4 98.4h6.4M58.4 94.6v3.8M71.1 94.6h.1M71.1 98.4h.1M71.1 94.6h16.5M71.1 98.4h16.5M91.4 94.6h.1M91.4 98.4h.1"/>
<path d="M91.4 94.6h7.7M91.4 98.4h7.7M149.2 97.2h.1M149.2 99.7h.1M149.2 97.2v3.8M149.2 99.7h10.2M175.9 99.7h.1M175.9 99.7h17.1M181 99.7h.1M181 99.7v1.3M187.3 97.2h.1M187.3 99.7h.1"/>
<path d="M187.3 97.2v3.8M193 99.7h.1M193 99.7v1.3M92.1 118.1h.1M92.1 118.1v5.1M148.6 112.4h.1M148.6 112.4h2.5M149.2 104.8h.1M149.2 104.8v2.5M155.6 102.2h.1M155.6 102.2v5.1M155.6 102.2h3.8"/>
<path d="M157.5 112.4h.1M159.4 104.8h.1M159.4 104.8v7.6h-1.9M181 104.8h.1M181 104.8v2.5M187.3 104.8h.1M187.3 104.8v2.5M193 104.8h.1M193 104.8v2.5M63.5 127h.1M63.5 128.3h.1M63.5 127h21.6"/>
<path d="M63.5 128.3h21.6M80.6 135.9h.1M80.6 137.2h.1M80.6 139.7h.1M80.6 135.9h16.6M80.6 137.2h16.6M80.6 139.7h16.6M81.9 125.7h.1M81.9 130.8h.1M81.9 125.7h15.3M81.9 130.8h15.3M83.2 132.1h.1"/>
<path d="M83.2 133.3h.1M83.2 132.1h14M83.2 133.3h14M91.4 127h.1M91.4 128.3h.1M91.4 127h5.8M91.4 128.3h5.8M92.1 121.9h.1M92.1 123.2h.1M92.1 121.9h5.1M92.1 123.2h5.1M94.6 134.6h.1"/>
<path d="M94.6 138.4h.1M94.6 134.6h2.6M94.6 134.6v21.6M94.6 138.4h2.6M149.9 125.1h.1M149.9 127.6h.1M149.9 132.7h.1M149.9 127.6h10.1M149.9 125.1v3.8M149.9 132.7v2.6M154.9 132.7h.1M154.9 127.6h.1"/>
<path d="M154.9 132.7h5.1M154.9 127.6v5.1M157.5 130.2h.1M157.5 130.2v5.7M157.5 130.2h2.5M176.5 127.6h.1M176.5 127.6h17.2M181.6 132.7h.1M181.6 127.6h.1M181.6 127.6v1.3M181.6 132.7v2.6M188 127.6h.1"/>
<path d="M188 132.7h.1M188 125.1h.1M188 125.1v3.8M188 132.7v2.6M193.7 127.6h.1M193.7 132.7h.1M193.7 127.6v1.3M193.7 132.7v2.6M55.2 157.5h.1M55.2 157.5v1.2M75.6 147.3h.1M75.6 148.6h.1"/>
<path d="M75.6 147.3h21.6M75.6 148.6h21.6M80.6 141h.1M80.6 143.5h.1M80.6 144.8h.1M80.6 141h16.6M80.6 143.5h16.6M80.6 144.8h16.6M81.3 151.1h.1M81.3 151.1h15.9M94.6 142.2h.1M94.6 146h.1"/>
<path d="M94.6 149.9h.1M94.6 142.2h2.6M94.6 146h2.6M94.6 149.9h2.6M107.3 157.5h.1M107.3 158.7h.1M107.3 157.5v2.5M108.6 157.5h.1M108.6 157.5v1.2h-1.3M42.5 166.4h.1M42.5 166.4h12.7M55.2 165.1h.1"/>
<path d="M55.2 166.4h.1M55.2 172.7h.1M55.2 165.1v3.8M55.2 172.7v2.6"/>
</g>
<g fill="#f0f" stroke="#f0f" stroke-width=".13">
<circle cx="58.4" cy="94.6" r=".23"/>
<circle cx="187.9" cy="49.5" r=".23"/>
<circle cx="149.2" cy="99.7" r=".23"/>
<circle cx="187.3" cy="99.7" r=".23"/>
<circle cx="181" cy="99.7" r=".23"/>
<circle cx="153.6" cy="72.4" r=".23"/>
<circle cx="146.7" cy="72.4" r=".23"/>
<circle cx="187.9" cy="72.4" r=".23"/>
<circle cx="181.6" cy="72.4" r=".23"/>
<circle cx="149.8" cy="127.6" r=".23"/>
<circle cx="187.9" cy="127.6" r=".23"/>
<circle cx="181.6" cy="127.6" r=".23"/>
<circle cx="154.9" cy="127.6" r=".23"/>
<circle cx="50.8" cy="73" r=".23"/>
<circle cx="92.1" cy="121.9" r=".23"/>
<circle cx="94.6" cy="138.4" r=".23"/>
<circle cx="94.6" cy="146" r=".23"/>
<circle cx="94.6" cy="142.2" r=".23"/>
<circle cx="94.6" cy="149.8" r=".23"/>
<circle cx="107.3" cy="158.7" r=".23"/>
<circle cx="93.3" cy="33" r=".23"/>
<circle cx="95.9" cy="49.5" r=".23"/>
<circle cx="95.9" cy="57.1" r=".23"/>
<circle cx="95.9" cy="53.3" r=".23"/>
<circle cx="95.9" cy="60.9" r=".23"/>
<circle cx="108.6" cy="69.8" r=".23"/>
<circle cx="55.2" cy="166.3" r=".23"/>
</g>
<text font-size="5.1" x="12.1" y="16.1">MIPI Camera</text>
<text font-size="2.8" x="250.1" y="199.2">Boardcon Inc.</text>
<text font-size="2.4" fill="#f00" x="266" y="196">Boardcon Confidential</text>
<text font-size="2.2" x="254.7" y="206.5">EM3566</text>
<text font-size="1.7" x="254.6" y="202.1">MIPI/DVP Camera</text>
<text font-size="1.5" x="280" y="206.4">Yhg</text>
<g font-size="1.2">
<text x="50.5" y="65.8" transform="rotate(-90 50.5 65.8)">1</text>
<text x="108.3" y="66.9" transform="rotate(-90 108.3 66.9)">25</text>
<text x="109.5" y="66.9" transform="rotate(-90 109.5 66.9)">26</text>
<text x="50.5" y="75.9" transform="rotate(-90 50.5 75.9)">1</text>
<text x="50.5" y="72" transform="rotate(-90 50.5 72)">2</text>
<text x="50.5" y="79.6" transform="rotate(-90 50.5 79.6)">2</text>
<text x="107" y="155.8" transform="rotate(-90 107 155.8)">25</text>
<text x="108.3" y="155.8" transform="rotate(-90 108.3 155.8)">26</text>
<text x="54.9" y="159.1" transform="rotate(-90 54.9 159.1)">1</text>
<text x="54.9" y="165.4" transform="rotate(-90 54.9 165.4)">2</text>
<text x="54.9" y="173" transform="rotate(-90 54.9 173)">2</text>
<text x="54.9" y="169.3" transform="rotate(-90 54.9 169.3)">1</text>
</g>
<g font-size="1.2" fill="#004080">
<text x="109.1" y="64.1" transform="rotate(-90 109.1 64.1)">GND</text>
<text x="110.4" y="64.1" transform="rotate(-90 110.4 64.1)">GND</text>
<text x="107.9" y="153" transform="rotate(-90 107.9 153)">GND</text>
<text x="109.1" y="153" transform="rotate(-90 109.1 153)">GND</text>
</g>
<g font-size="1.1" fill="#000080">
<text x="102.2" y="29">J31</text>
<text x="102.2" y="30.3">FPC24P_Pitch05_Down</text>
<text x="83.2" y="39.2">R373</text>
<text x="83.2" y="37.9">R372</text>
<text x="87.6" y="39.2">22R</text>
<text x="87.6" y="37.9">22R</text>
<text x="174" y="49.4">L5</text>
<text x="174" y="50.6">BLM18PG181SN1</text>
<text x="189.2" y="51.9">C89</text>
<text x="189.2" y="53.2">1uF</text>
<text x="194.9" y="51.9">C100</text>
<text x="194.9" y="53.2">1uF</text>
<text x="52.1" y="67.8">R369</text>
<text x="52.1" y="69">10K</text>
<text x="163.8" y="69.7">U19</text>
<text x="163.8" y="71">rt9013-28gb</text>
<text x="52.1" y="75.4">C346</text>
<text x="52.1" y="76.7">100nF</text>
<text x="147.9" y="74.8">C151</text>
<text x="147.9" y="76">4.7uF</text>
<text x="182.9" y="74.8">C154</text>
<text x="182.9" y="76">4.7uF</text>
<text x="189.2" y="74.8">C155</text>
<text x="189.2" y="76">0.1uF</text>
<text x="194.9" y="74.8">C202</text>
<text x="194.9" y="76">0.1uF</text>
<text x="61" y="94.4">R36</text>
<text x="66" y="94.4">22R</text>
<text x="83.8" y="94.4">C70</text>
<text x="92.7" y="94.4">NC/8pF</text>
<text x="61" y="98.3">R371</text>
<text x="66" y="98.3">22R</text>
<text x="83.8" y="98.3">C347</text>
<text x="92.7" y="98.3">NC/8pF</text>
<text x="163.2" y="97">U16</text>
<text x="163.2" y="98.3">rt9013-12gb</text>
<text x="150.5" y="102.1">C124</text>
<text x="150.5" y="103.3">4.7uF</text>
<text x="182.2" y="102.1">C129</text>
<text x="182.2" y="103.3">4.7uF</text>
<text x="188.6" y="102.1">C150</text>
<text x="188.6" y="103.3">0.1uF</text>
<text x="194.3" y="102.1">C166</text>
<text x="194.3" y="103.3">0.1uF</text>
<text x="151.1" y="111">R66</text>
<text x="152.4" y="112.2">10K</text>
<text x="101" y="117.9">J30</text>
<text x="101" y="119.2">FPC24P_Pitch05_Down</text>
<text x="163.8" y="124.9">U8</text>
<text x="81.9" y="126.8">R120</text>
<text x="81.9" y="128.1">R123</text>
<text x="86.4" y="126.8">22R</text>
<text x="86.4" y="128.1">22R</text>
<text x="151.1" y="130">C77</text>
<text x="151.1" y="131.3">4.7uF</text>
<text x="163.8" y="126.2">CL9191A18L5M/rt9013-18gb</text>
<text x="182.9" y="130">C82</text>
<text x="182.9" y="131.3">4.7uF</text>
<text x="189.2" y="130">C94</text>
<text x="189.2" y="131.3">0.1uF</text>
<text x="194.9" y="130">C95</text>
<text x="194.9" y="131.3">0.1uF</text>
<text x="56.5" y="161.1">R374</text>
<text x="56.5" y="162.4">10K</text>
<text x="56.5" y="168.7">C348</text>
<text x="56.5" y="170">100nF</text>
</g>
<g font-size="1.1">
<text x="103.5" y="27.6">翻盖下接</text>
<text x="100.7" y="32.7">1</text>
<text x="100.7" y="34">2</text>
<text x="100.7" y="35.3">3</text>
<text x="102.2" y="31.3">FPC-24PIN</text>
<text x="76.8" y="37.2">AF_2V8</text>
<text x="86.1" y="39.1">1</text>
<text x="86.1" y="37.8">1</text>
<text x="92.3" y="39.1">2</text>
<text x="92.3" y="37.8">2</text>
<text x="94" y="39.2">R0402</text>
<text x="94" y="37.9">R0402</text>
<text x="100.7" y="36.5">4</text>
<text x="100.7" y="37.8">5</text>
<text x="100.7" y="39.1">6</text>
<text x="100.7" y="40.3">7</text>
<text x="100.7" y="41.6">8</text>
<text x="73.7" y="42.2">AVDD2V8_DVP</text>
<text x="100.1" y="44.2">10</text>
<text x="100.1" y="45.4">11</text>
<text x="100.1" y="46.7">12</text>
<text x="100.1" y="48">13</text>
<text x="100.7" y="42.9">9</text>
<text x="167.6" y="46.8">AVDD2V8_DVP</text>
<text x="186.7" y="45.6">AF_2V8</text>
<text x="100.1" y="49.2">14</text>
<text x="100.1" y="50.5">15</text>
<text x="100.1" y="51.8">16</text>
<text x="100.1" y="53">17</text>
<text x="174" y="51.9">L0603</text>
<text x="69.8" y="58.8">DVDD1V2</text>
<text x="100.1" y="54.3">18</text>
<text x="100.1" y="55.6">19</text>
<text x="100.1" y="56.9">20</text>
<text x="100.1" y="58.1">21</text>
<text x="100.1" y="59.4">22</text>
<text x="189.2" y="54.4">C0402</text>
<text x="194.9" y="54.4">C0402</text>
<text x="47.6" y="62.4">VCC1V8_DVP</text>
<text x="67.9" y="60.7">VCC1V8_DVP</text>
<text x="100.1" y="60.7">23</text>
<text x="100.1" y="61.9">24</text>
<text x="52.1" y="70.3">R0402</text>
<text x="52.1" y="71.6">5%</text>
<text x="145.4" y="68.4">VCC3V3_SYS</text>
<text x="186.7" y="68.4">AVDD2V8_DVP</text>
<text x="52.1" y="77.9">X5R</text>
<text x="147.9" y="77.3">C0603</text>
<text x="162.3" y="72.1">1</text>
<text x="162.3" y="74.6">2</text>
<text x="162.3" y="77.2">3</text>
<text x="173.6" y="77.2">4</text>
<text x="173.6" y="72.1">5</text>
<text x="182.9" y="77.3">C0603</text>
<text x="189.2" y="77.3">C0402</text>
<text x="194.9" y="77.3">C0402</text>
<text x="52.1" y="80.5">C0402</text>
<text x="52.1" y="79.2">16V</text>
<text x="163.8" y="80">SOT23-5</text>
<text x="64.5" y="94.3">1</text>
<text x="70.7" y="94.3">2</text>
<text x="72.4" y="94.4">R0402</text>
<text x="72.4" y="95.7">5%</text>
<text x="83.8" y="95.7">C0402</text>
<text x="87.4" y="94.3">1</text>
<text x="90.2" y="95.7">C0G 50V</text>
<text x="91.1" y="94.3">2</text>
<text x="147.9" y="95.7">VCC3V3_SYS</text>
<text x="186" y="95.7">DVDD1V2</text>
<text x="64.5" y="98.1">1</text>
<text x="70.7" y="98.1">2</text>
<text x="72.4" y="98.3">R0402</text>
<text x="72.4" y="99.5">5%</text>
<text x="83.8" y="99.5">C0402</text>
<text x="87.4" y="98.1">1</text>
<text x="90.2" y="99.5">C0G 50V</text>
<text x="91.1" y="98.1">2</text>
<text x="161.7" y="99.4">1</text>
<text x="161.7" y="101.9">2</text>
<text x="173" y="99.4">5</text>
<text x="150.5" y="104.6">C0603</text>
<text x="161.7" y="104.5">3</text>
<text x="163.2" y="107.3">SOT23-5</text>
<text x="173" y="104.5">4</text>
<text x="182.2" y="104.6">C0603</text>
<text x="188.6" y="104.6">C0402</text>
<text x="194.3" y="104.6">C0402</text>
<text x="139.1" y="112.7">AVDD2V8_DVP</text>
<text x="150.9" y="112.1">1</text>
<text x="157.1" y="112.1">2</text>
<text x="102.2" y="115.3">翻盖下接</text>
<text x="156.2" y="114.1">R0402</text>
<text x="99.4" y="121.6">1</text>
<text x="99.4" y="122.9">2</text>
<text x="99.4" y="124.2">3</text>
<text x="99.4" y="125.4">4</text>
<text x="101" y="120.2">FPC-24PIN</text>
<text x="148.6" y="123.7">VCC3V3_SYS</text>
<text x="186.7" y="123.7">VCC1V8_DVP</text>
<text x="72.4" y="131.1">AVDD2V8_DVP</text>
<text x="75.6" y="126.1">AF_2V8</text>
<text x="84.8" y="126.7">1</text>
<text x="84.8" y="128">1</text>
<text x="91.1" y="126.7">2</text>
<text x="91.1" y="128">2</text>
<text x="92.7" y="126.8">R0402</text>
<text x="92.7" y="128.1">R0402</text>
<text x="99.4" y="126.7">5</text>
<text x="99.4" y="128">6</text>
<text x="99.4" y="129.2">7</text>
<text x="99.4" y="130.5">8</text>
<text x="99.4" y="131.8">9</text>
<text x="162.3" y="127.3">1</text>
<text x="162.3" y="129.9">2</text>
<text x="173.6" y="127.3">5</text>
<text x="98.8" y="133.1">10</text>
<text x="98.8" y="134.3">11</text>
<text x="98.8" y="135.6">12</text>
<text x="98.8" y="136.9">13</text>
<text x="151.1" y="132.5">C0603</text>
<text x="162.3" y="132.4">3</text>
<text x="163.8" y="135.2">SOT23-5</text>
<text x="173.6" y="132.4">4</text>
<text x="182.9" y="132.5">C0603</text>
<text x="189.2" y="132.5">C0402</text>
<text x="194.9" y="132.5">C0402</text>
<text x="98.8" y="138.1">14</text>
<text x="98.8" y="139.4">15</text>
<text x="98.8" y="140.7">16</text>
<text x="98.8" y="141.9">17</text>
<text x="98.8" y="143.2">18</text>
<text x="66.7" y="148.9">VCC1V8_DVP</text>
<text x="68.6" y="147.7">DVDD1V2</text>
<text x="98.8" y="144.5">19</text>
<text x="98.8" y="145.8">20</text>
<text x="98.8" y="147">21</text>
<text x="98.8" y="148.3">22</text>
<text x="98.8" y="149.6">23</text>
<text x="52.1" y="155.8">VCC1V8_DVP</text>
<text x="98.8" y="150.8">24</text>
<text x="56.5" y="163.7">R0402</text>
<text x="56.5" y="164.9">5%</text>
<text x="56.5" y="173.8">C0402</text>
<text x="56.5" y="171.3">X5R</text>
<text x="56.5" y="172.6">16V</text>
<text x="249.5" y="200.5">Title</text>
<text x="249.5" y="206.8">A2</text>
<text x="249.8" y="204.6">Size</text>
<text x="249.9" y="208.1">Date:</text>
<text x="253.6" y="204.4">Document Number</text>
<text x="255.9" y="208.1">Thursday, June 02, 2022</text>
<text x="278.1" y="208.1">Sheet</text>
<text x="278.1" y="204.4">Drawn</text>
<text x="283.9" y="208.1">10</text>
<text x="288" y="208.1">of</text>
<text x="291.7" y="204.3">Rev</text>
<text x="291.9" y="208.1">14</text>
<text x="292.7" y="205.7">3</text>
</g>
<g font-size="1.1" fill="#004080">
<text x="102.9" y="33.6">AGND</text>
<text x="102.9" y="34.8">AFGND</text>
<text x="102.9" y="36.1">STROBE</text>
<text x="102.9" y="37.4">AF-2V8</text>
<text x="102.9" y="38.7">SIO-D</text>
<text x="102.9" y="39.9">SIO-C</text>
<text x="102.9" y="41.2">NC</text>
<text x="102.9" y="42.5">AVDD2V8</text>
<text x="102.9" y="43.7">RESET</text>
<text x="102.9" y="45">PWDN</text>
<text x="102.9" y="46.3">GND</text>
<text x="102.9" y="47.5">MDP1</text>
<text x="102.9" y="48.8">MDN1</text>
<text x="102.9" y="50.1">GND</text>
<text x="102.9" y="51.4">MDP0</text>
<text x="102.9" y="52.6">MDN0</text>
<text x="102.9" y="53.9">GND</text>
<text x="102.9" y="55.2">MCP</text>
<text x="102.9" y="56.4">MCN</text>
<text x="102.9" y="57.7">GND</text>
<text x="102.9" y="59">DVDD1V2</text>
<text x="102.9" y="60.2">DOVDD1V8</text>
<text x="102.9" y="61.5">GND</text>
<text x="102.9" y="62.8">XCLK</text>
<text x="164.4" y="72.9">IN</text>
<text x="164.4" y="75.5">GND</text>
<text x="169.7" y="72.9">OUT</text>
<text x="164.4" y="78">EN</text>
<text x="170.5" y="78">NC</text>
<text x="163.8" y="100.2">IN</text>
<text x="169.1" y="100.2">OUT</text>
<text x="163.8" y="102.8">GND</text>
<text x="163.8" y="105.3">EN</text>
<text x="169.8" y="105.3">NC</text>
<text x="101.6" y="122.5">AGND</text>
<text x="101.6" y="123.7">AFGND</text>
<text x="101.6" y="125">STROBE</text>
<text x="101.6" y="126.3">AF-2V8</text>
<text x="101.6" y="127.6">SIO-D</text>
<text x="101.6" y="128.8">SIO-C</text>
<text x="101.6" y="130.1">NC</text>
<text x="101.6" y="131.4">AVDD2V8</text>
<text x="164.4" y="128.2">IN</text>
<text x="164.4" y="130.7">GND</text>
<text x="169.7" y="128.2">OUT</text>
<text x="101.6" y="132.6">RESET</text>
<text x="101.6" y="133.9">PWDN</text>
<text x="101.6" y="135.2">GND</text>
<text x="101.6" y="136.4">MDP1</text>
<text x="101.6" y="137.7">MDN1</text>
<text x="164.4" y="133.3">EN</text>
<text x="170.5" y="133.3">NC</text>
<text x="101.6" y="139">GND</text>
<text x="101.6" y="140.3">MDP0</text>
<text x="101.6" y="141.5">MDN0</text>
<text x="101.6" y="142.8">GND</text>
<text x="101.6" y="144.1">MCP</text>
<text x="101.6" y="145.3">MCN</text>
<text x="101.6" y="146.6">GND</text>
<text x="101.6" y="147.9">DVDD1V2</text>
<text x="101.6" y="149.1">DOVDD1V8</text>
<text x="101.6" y="150.4">GND</text>
<text x="101.6" y="151.7">XCLK</text>
</g>
<g font-size="1.1" fill="#f00">
<text x="65.7" y="37.6">I2C4_SDA_M0_1V8</text>
<text x="65.7" y="38.9">I2C4_SCL_M0_1V8</text>
<text x="70.6" y="47.3">MIPI_CSI_RX_D1P</text>
<text x="86" y="42.7">CAMERAF_RST_L</text>
<text x="86" y="44">GPIO4_B5_d_1V8</text>
<text x="70.6" y="48.6">MIPI_CSI_RX_D1N</text>
<text x="70.6" y="51.1">MIPI_CSI_RX_D0P</text>
<text x="70.6" y="52.4">MIPI_CSI_RX_D0N</text>
<text x="69.3" y="54.9">MIPI_CSI_RX_CLK0P</text>
<text x="69.3" y="56.2">MIPI_CSI_RX_CLK0N</text>
<text x="85.3" y="61.8">MIPI_MCLK0</text>
<text x="39.6" y="72.6">CAMERAF_RST_L</text>
<text x="19.7" y="89.9">I2C4_SDA_M0_1V8</text>
<text x="19.7" y="95.6">CAMERAB_RST_L</text>
<text x="19.7" y="93.7">CAMERAF_RST_L</text>
<text x="19.7" y="91.8">I2C4_SCL_M0_1V8</text>
<text x="37" y="95">CIF_CLKOUT</text>
<text x="76.4" y="94.1">MIPI_MCLK0</text>
<text x="19.7" y="97.5">GPIO4_B5_d_1V8</text>
<text x="19.7" y="99.4">CIF_8BIT_VSYNC</text>
<text x="76.4" y="98">MIPI_MCLK1</text>
<text x="64.4" y="126.5">I2C4_SDA_M0_1V8</text>
<text x="64.4" y="127.8">I2C4_SCL_M0_1V8</text>
<text x="84.7" y="131.6">CAMERAB_RST_L</text>
<text x="69.3" y="136.2">MIPI_CSI_RX_D3P</text>
<text x="69.3" y="137.5">MIPI_CSI_RX_D3N</text>
<text x="84.7" y="132.9">CIF_8BIT_VSYNC</text>
<text x="68.1" y="143.8">MIPI_CSI_RX_CLK1P</text>
<text x="69.3" y="140">MIPI_CSI_RX_D2P</text>
<text x="69.3" y="141.3">MIPI_CSI_RX_D2N</text>
<text x="68.1" y="145.1">MIPI_CSI_RX_CLK1N</text>
<text x="82.8" y="150.7">MIPI_MCLK1</text>
<text x="44.1" y="165.9">CAMERAB_RST_L</text>
</g>
<g font-size="1.1" fill="#0f0">
<text x="52.1" y="72.9">DNP</text>
<text x="52.1" y="81.7">DNP</text>
<text x="56.5" y="166.2">DNP</text>
<text x="56.5" y="175.1">DNP</text>
</g>
<g font-size="1">
<text x="269" y="197.9">Room702-710, XinAn Business Building, 45Zone,</text>
<text x="269" y="199.2">BaoAn District,Shenzhen China +86-755-27571591</text>
</g>
<g font-size=".9">
<text x="30.7" y=".9">5</text>
<text x="89.5" y=".9">4</text>
<text x="148.4" y=".9">3</text>
<text x="207.3" y=".9">2</text>
<text x="266.2" y=".9">1</text>
<text x=".3" y="28">D</text>
<text x="296" y="28">D</text>
<text x=".3" y="79.8">C</text>
<text x="296" y="79.8">C</text>
<text x=".3" y="131.7">B</text>
<text x="296" y="131.7">B</text>
<text x=".3" y="183.5">A</text>
<text x="296" y="183.5">A</text>
<text x="30.7" y="209.6">5</text>
<text x="89.5" y="209.6">4</text>
<text x="148.4" y="209.6">3</text>
<text x="207.3" y="209.6">2</text>
<text x="266.2" y="209.6">1</text>
</g>
</svg>
